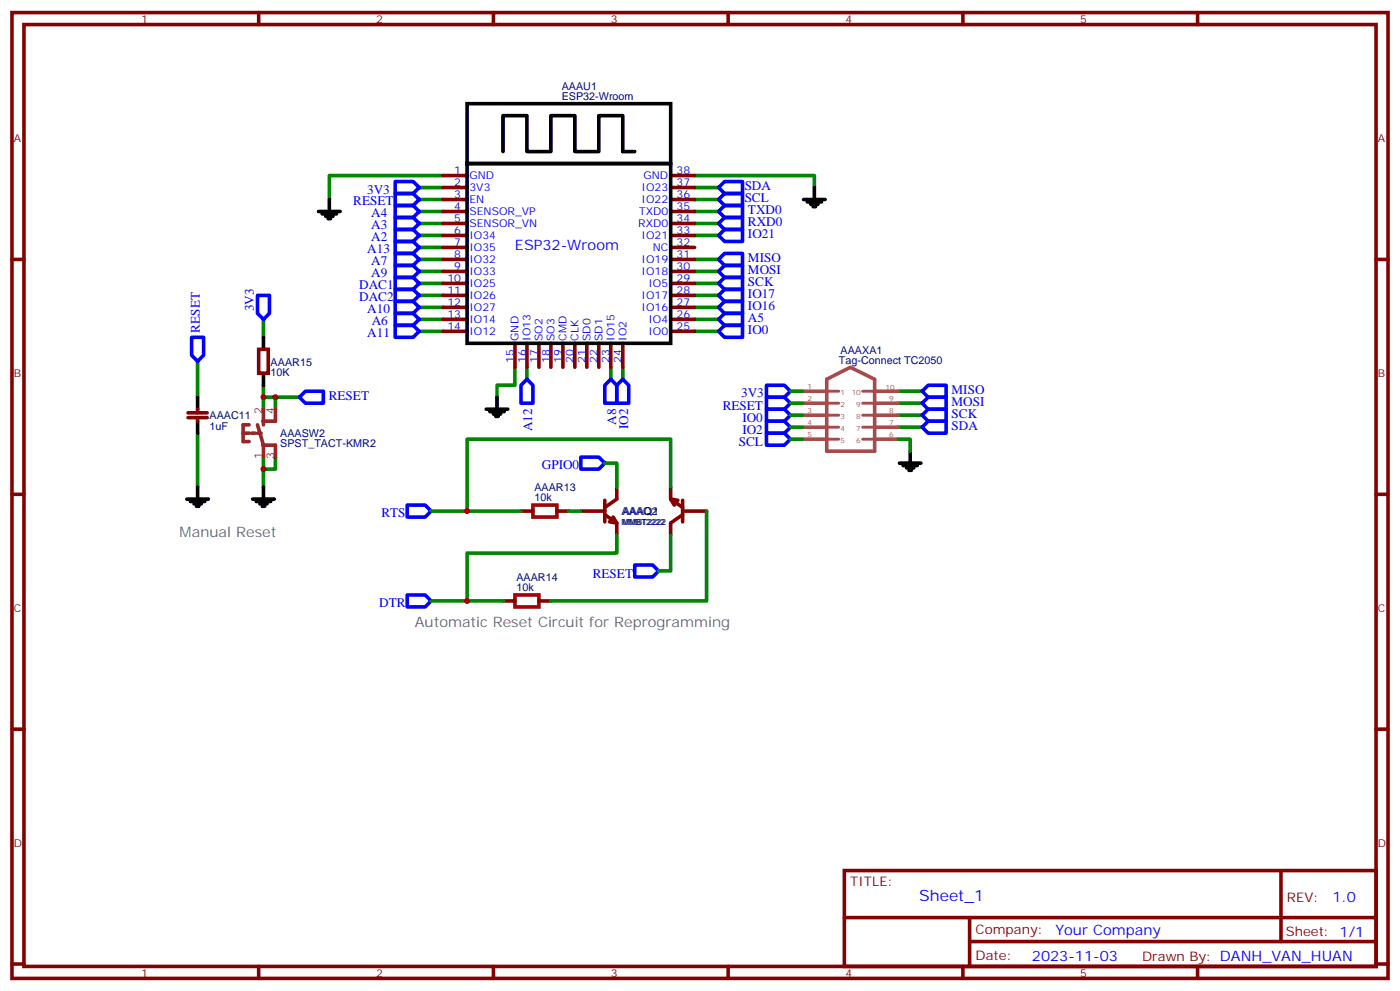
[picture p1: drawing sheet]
<svg xmlns="http://www.w3.org/2000/svg" width="412mm" height="292mm" viewBox="0 0 412 292" stroke-linecap="round" stroke-linejoin="round" font-family="sans-serif">
<g fill="none" stroke="#870000" stroke-width="1.1">
<path d="M3.5 3.7h405.4v284.3h-405.4zM7.1 7.2h398.2v277.3h-398.2zM76.2 3.7v3.5M145.3 3.7v3.5M214.5 3.7v3.5M283.6 3.7v3.5M352.8 3.7v3.5M130.5 51.7h7.1M130.5 55.2h7.1M130.5 58.7h7.1M197.6 51.7h7M197.6 55.2h7"/>
<path d="M197.6 58.7h7M3.5 76.4h3.6M130.5 76.4h7.1M130.5 62.3h7.1M130.5 65.8h7.1M130.5 69.3h7.1M130.5 72.8h7.1M130.5 79.9h7.1M197.6 76.4h7M197.6 62.3h7M197.6 65.8h7M197.6 69.3h7"/>
<path d="M197.6 72.8h7M197.6 79.9h7M405.3 76.4h3.6M130.5 83.4h7.1M130.5 87h7.1M130.5 90.5h7.1M130.5 94h7.1M130.5 97.5h7.1M197.6 83.4h7M197.6 87h7M197.6 90.5h7M197.6 94h7"/>
<path d="M197.6 97.5h7M76.2 102.8h2.8v7.1h-2.8zM151.7 101.1v7M155.2 101.1v7M158.7 101.1v7M162.3 101.1v7M165.8 101.1v7M169.3 101.1v7M172.9 101.1v7M176.4 101.1v7M179.9 101.1v7M183.4 101.1v7"/>
<path d="M55.4 122.9h5.6M55.4 121.5h5.6M58.2 120.5v1M58.2 122.9v1.1M3.5 145.5h3.6M153.5 150.5h3.5M164 150.5h3.6M171.1 150.5h7.1M178.2 151.5l3.5 2.5v3.5M178.2 147.3v6.3M181.7 143.4v3.5l-3.5 2.5M197.6 143.4v3.5l3.5 2.5"/>
<path d="M201.1 150.5h7M201.1 151.5l-3.5 2.5v3.5M201.1 147.3v6.3M405.3 145.5h3.6M148.2 176.9h3.5M158.7 176.9h3.6M3.5 214.7h3.6M405.3 214.7h3.6M248.7 256.3h156.6v28.2h-156.6zM377.3 256.3v20.9M248.7 270.1h156.5M285.6 277.2h119.6"/>
<path d="M285.6 270.1v14.2M3.5 283.8h3.6M76.2 284.5v3.5M145.3 284.5v3.5M214.5 284.5v3.5M283.6 284.5v3.5M352.8 284.5v3.5M405.3 283.8h3.6"/>
</g>
<g fill="none" stroke="#008700" stroke-width="1.1">
<path d="M123.5 58.7h7M123.5 55.2h7M130.5 51.7h-33.5v7M204.6 51.7h35.3v3.5M204.6 58.7h7.1M204.6 55.2h7.1M123.5 69.3h7M123.5 65.8h7M123.5 62.3h7M123.5 72.8h7M123.5 79.9h7M123.5 76.4h7"/>
<path d="M204.6 69.3h7.1M204.6 65.8h7.1M204.6 62.3h7.1M204.6 79.9h7.1M204.6 76.4h7.1M77.6 94v5.3M123.5 94h7M123.5 90.5h7M123.5 87h7M123.5 83.4h7M123.5 97.5h7M204.6 94h7.1"/>
<path d="M204.6 90.5h7.1M204.6 87h7.1M204.6 83.4h7.1M204.6 97.5h7.1M58.2 106.4v10.5M77.6 113.4v3.5M81.1 116.9h7.1M151.7 108.1v5.3h-5.3v3.5M155.2 108.1v3.6M179.9 108.1v3.6M183.4 108.1v3.6M232.8 118.7h3.6"/>
<path d="M232.8 115.2h3.6M264.6 118.7h7M264.6 115.2h7M58.2 127.5v15.9M77.6 134.6v3.5h3.5v-3.5M77.6 120.5v-3.6h3.5v3.6M77.6 138.1v5.3M178.2 136.3h3.5v7.1M232.8 125.8h3.6M232.8 122.2h3.6M232.8 129.3h3.6M264.6 129.3h3.5v3.5"/>
<path d="M264.6 125.8h7M264.6 122.2h7M127 150.5h26.5M167.6 150.5h3.5M181.7 157.5v5.3h-44.1v14.1h10.6M197.6 143.4v-14.1h-60v21.2M197.6 157.5v10.6h-3.6M208.1 150.5v26.4h-45.8M127 176.9h10.6"/>
</g>
<g fill="none" stroke="#00f" stroke-width="1.1">
<path d="M116.4 57h5.3l1.8 1.7-1.8 1.8h-5.3zM116.4 53.4h5.3l1.8 1.8-1.8 1.8h-5.3zM211.7 55.2l1.7-1.8h5.3v3.6h-5.3zM211.7 58.7l1.7-1.7h5.3v3.5h-5.3zM116.4 60.5h5.3l1.8 1.8-1.8 1.7h-5.3zM116.4 64h5.3l1.8 1.8-1.8 1.8h-5.3zM116.4 67.6h5.3l1.8 1.7-1.8 1.8h-5.3zM116.4 71.1h5.3l1.8 1.7-1.8 1.8h-5.3zM116.4 74.6h5.3l1.8 1.8-1.8 1.7h-5.3zM116.4 78.1h5.3l1.8 1.8-1.8 1.8h-5.3zM211.7 79.9l1.7-1.8h5.3v3.6h-5.3zM211.7 76.4l1.7-1.8h5.3v3.5h-5.3z"/>
<path d="M211.7 69.3l1.7-1.7h5.3v3.5h-5.3zM211.7 65.8l1.7-1.8h5.3v3.6h-5.3zM211.7 62.3l1.7-1.8h5.3v3.5h-5.3zM56.4 99.3h3.6v5.3l-1.8 1.8-1.8-1.8zM75.8 87h3.6v5.3l-1.8 1.7-1.8-1.7zM116.4 81.7h5.3l1.8 1.7-1.8 1.8h-5.3zM116.4 85.2h5.3l1.8 1.8-1.8 1.7h-5.3zM116.4 88.7h5.3l1.8 1.8-1.8 1.8h-5.3zM116.4 92.3h5.3l1.8 1.7-1.8 1.8h-5.3zM116.4 95.8h5.3l1.8 1.7-1.8 1.8h-5.3zM211.7 97.5l1.7-1.7h5.3v3.5h-5.3zM211.7 94l1.7-1.7h5.3v3.5h-5.3z"/>
<path d="M211.7 90.5l1.7-1.8h5.3v3.6h-5.3zM211.7 87l1.7-1.8h5.3v3.5h-5.3zM211.7 83.4l1.7-1.7h5.3v3.5h-5.3zM88.2 116.9l1.8-1.7h5.2v3.5h-5.2zM155.2 111.7l1.8 1.7v5.3h-3.5v-5.3zM179.9 111.7l1.8 1.7v5.3h-3.5v-5.3zM183.4 111.7l1.8 1.7v5.3h-3.5v-5.3zM225.8 113.4h5.3l1.7 1.8-1.7 1.7h-5.3zM225.8 116.9h5.3l1.7 1.8-1.7 1.8h-5.3zM271.6 118.7l1.8-1.8h5.3v3.6h-5.3zM271.6 115.2l1.8-1.8h5.3v3.5h-5.3zM171.1 134.6h5.3l1.8 1.7-1.8 1.8h-5.3z"/>
<path d="M225.8 127.5h5.3l1.7 1.8-1.7 1.8h-5.3zM225.8 124h5.3l1.7 1.8-1.7 1.7h-5.3zM225.8 120.5h5.3l1.7 1.7-1.7 1.8h-5.3zM271.6 125.8l1.8-1.8h5.3v3.5h-5.3zM271.6 122.2l1.8-1.7h5.3v3.5h-5.3zM119.9 148.7h5.3l1.8 1.8-1.8 1.7h-5.3zM119.9 175.2h5.3l1.8 1.7-1.8 1.8h-5.3zM187 166.3h5.3l1.7 1.8-1.7 1.8h-5.3z"/>
</g>
<g fill="none" stroke="#000" stroke-width="1.1">
<path d="M137.6 30.5h60v17.7h-60zM97 58.7v3.6M137.6 48.2h60v52.9h-60zM148.2 44.6v-10.6h7v10.6h7.1v-10.6h7v10.6h7.1v-10.6h7v10.6h3.6M236.7 58.7h6.4M237.8 59.4h4.2M239.9 55.2v3.5M93.8 62.3h6.4M94.9 63h4.2M96 63.7h2.1M96.7 64.4h.7M238.8 60.1h2.1"/>
<path d="M239.5 60.9h.7M77.6 99.3v3.5M58.2 116.9v3.6M77.6 109.9v3.5M146.4 116.9v3.6M58.2 124v3.5M143.2 120.5h6.4M144.3 121.2h4.2M145.3 121.9h2.2M146 122.6h.8M264.9 136.3h6.4M266 137.1h4.2"/>
<path d="M267.1 137.8h2.1M267.8 138.5h.7M268.1 132.8v3.5M55 146.9h6.4M56.1 147.6h4.2M57.1 148.3h2.2M57.9 149h.7M58.2 143.4v3.5M74.4 146.9h6.4M75.5 147.6h4.2M76.6 148.3h2.1M77.3 149h.7"/>
<path d="M77.6 143.4v3.5"/>
</g>
<path d="M236.4 115.2h6.9M236.4 118.7h6.9M243.5 111.7l7-3.6 7.1 3.6v21.1h-14.1zM257.6 115.2h7M257.6 118.7h7M236.4 122.2h6.9M236.4 125.8h6.9M236.4 129.3h6.9M257.6 122.2h7M257.6 125.8h7M257.6 129.3h7" fill="none" stroke="#a64a4a" stroke-width="1.1"/>
<path d="M243.5 115.2h3.6M243.5 118.7h3.6M254.1 115.2h3.5M254.1 118.7h3.5M243.5 122.2h3.6M243.5 125.8h3.6M243.5 129.3h3.6M254.1 122.2h3.5M254.1 125.8h3.5M254.1 129.3h3.5" fill="none" stroke="#a64a4a" stroke-width=".85"/>
<path d="M71.6 127.5h1.8M73.4 125.1h-1.8v4.9h1.8M74.1 127.5h1M75.8 127.5h1.1M75.8 125.1l1.8 6M77.6 120.5v4.6M77.6 131.1v3.5M77.6 131.1h3.5v3.5M81.1 120.5v3.5h-3.5" fill="none" stroke="#8c2424" stroke-width="1.1"/>
<g fill="none" stroke="#8c2424" stroke-width=".71">
<circle cx="77.6" cy="131.1" r=".35"/>
<circle cx="77.6" cy="124" r=".35"/>
</g>
<path d="M157 148.7h7v3.5h-7zM151.7 175.2h7v3.5h-7z" fill="none" stroke="#a10000" stroke-width="1.1"/>
<g fill="#870000" stroke="#870000" stroke-width="1.1">
<path d="M180.6 152.2l1.1 1.8-2.1-.4z"/>
<path d="M197.6 146.9l2.1 .4-1.1 1.4z"/>
</g>
<g fill="#c00">
<circle cx="81.1" cy="116.9" r=".88"/>
<circle cx="77.6" cy="138.1" r=".88"/>
<circle cx="77.6" cy="116.9" r=".88"/>
<circle cx="137.6" cy="150.5" r=".88"/>
<circle cx="137.6" cy="176.9" r=".88"/>
</g>
<text font-size="4.6" fill="#00f" x="270.8" y="265.3">Sheet_1</text>
<g font-size="4.2" fill="#00f">
<text x="151.7" y="73.6">ESP32-Wroom</text>
<text x="392.5" y="265.6">1.0</text>
<text x="310.9" y="275.1">Your Company</text>
<text x="304" y="282.9">2023-11-03</text>
</g>
<g font-size="4.2" fill="#666">
<text x="52.9" y="158.1">Manual Reset</text>
<text x="122.2" y="184.7">Automatic Reset Circuit for Reprogramming</text>
</g>
<g font-size="3.9" fill="#00f">
<text x="108.1" y="57">3V3</text>
<text x="219.4" y="56">SDA</text>
<text x="219.4" y="59.5">SCL</text>
<text x="104.1" y="60.3">RESET</text>
<text x="109.4" y="63.8">A4</text>
<text x="220.3" y="63">TXD0</text>
<text x="109.4" y="67.4">A3</text>
<text x="109.4" y="70.9">A2</text>
<text x="220.3" y="70.1">IO21</text>
<text x="220.3" y="66.5">RXD0</text>
<text x="108.2" y="74.4">A13</text>
<text x="109.4" y="78">A7</text>
<text x="220.3" y="77.1">MISO</text>
<text x="109.4" y="81.5">A9</text>
<text x="220.3" y="80.6">MOSI</text>
<text x="105.8" y="85.1">DAC1</text>
<text x="105.8" y="88.6">DAC2</text>
<text x="220.3" y="87.7">IO17</text>
<text x="220.3" y="84.2">SCK</text>
<text x="74.8" y="91.7" transform="rotate(-90 74.8 91.7)">3V3</text>
<text x="108.2" y="92.1">A10</text>
<text x="109.5" y="95.6">A6</text>
<text x="220.3" y="94.8">A5</text>
<text x="220.3" y="91.2">IO16</text>
<text x="58.9" y="97.9" transform="rotate(-90 58.9 97.9)">RESET</text>
<text x="108.2" y="99.1">A11</text>
<text x="220.3" y="98.3">IO0</text>
<text x="96.9" y="117.7">RESET</text>
<text x="218.3" y="117">3V3</text>
<text x="280.3" y="119.5">MOSI</text>
<text x="280.3" y="115.9">MISO</text>
<text x="181.5" y="125.1" transform="rotate(-90 181.5 125.1)">A8</text>
<text x="212.9" y="120.6">RESET</text>
<text x="218.7" y="124.1">IO0</text>
<text x="280.3" y="123">SCK</text>
<text x="156.8" y="127" transform="rotate(-90 156.8 127)">A12</text>
<text x="185" y="126.3" transform="rotate(-90 185 126.3)">IO2</text>
<text x="217.6" y="131.2">SCL</text>
<text x="218.7" y="127.7">IO2</text>
<text x="280.3" y="126.5">SDA</text>
<text x="159.6" y="138.1">GPIO0</text>
<text x="112.4" y="152.2">RTS</text>
<text x="174.6" y="170">RESET</text>
<text x="111.7" y="178.7">DTR</text>
</g>
<g font-size="3.9" fill="#800">
<text x="250.5" y="260.9">TITLE:</text>
<text x="379.1" y="265.6">REV:</text>
<text x="287.4" y="275.1">Company:</text>
<text x="378.7" y="275.7">Sheet: 1/1</text>
<text x="287.4" y="282.8">Date:</text>
<text x="336.4" y="282.8">Draw</text>
<text x="346.6" y="282.8">n By: DANH_VAN_HUAN</text>
</g>
<g font-size="3.2" fill="#800">
<text x="41.6" y="6.7">1</text>
<text x="110.8" y="6.7">2</text>
<text x="179.9" y="6.7">3</text>
<text x="249.1" y="6.7">4</text>
<text x="318.2" y="6.7">5</text>
<text x="4.1" y="41.8">A</text>
<text x="405.9" y="41.8">A</text>
<text x="4.1" y="110.9">B</text>
<text x="405.9" y="110.9">B</text>
<text x="4.1" y="180.1">C</text>
<text x="405.9" y="180.1">C</text>
<text x="4.1" y="249.2">D</text>
<text x="405.9" y="249.2">D</text>
<text x="41.6" y="287.5">1</text>
<text x="110.8" y="287.5">2</text>
<text x="179.9" y="287.5">3</text>
<text x="249.1" y="287.5">4</text>
<text x="318.2" y="287.5">5</text>
</g>
<g font-size="3.2" fill="#000080">
<text x="165.5" y="29.5">ESP32-Wroom</text>
<text x="165.5" y="26.5">AAAU1</text>
<text x="79.7" y="107.6">AAAR15</text>
<text x="247.1" y="107.1">Tag-Connect TC2050</text>
<text x="247.6" y="104.1">AAAXA1</text>
<text x="79.7" y="110.6">10K</text>
<text x="61.7" y="123.5">AAAC11</text>
<text x="61.7" y="126.4">1uF</text>
<text x="82.5" y="131.6">SPST_TACT-KMR2</text>
<text x="82.5" y="128.6">AAASW2</text>
<text x="157.4" y="147.6">10k</text>
<text x="157.4" y="144.7">AAAR13</text>
<text x="183.1" y="151.7">AAAQ2</text>
<text x="183.4" y="151.7">AAAQ1</text>
<text x="152.1" y="171.1">AAAR14</text>
<text x="152.1" y="174.1">10k</text>
</g>
<g font-size="3.2" fill="#00f">
<text x="133.8" y="51.3">1</text>
<text x="138.3" y="52.7">GND</text>
<text x="189.6" y="52.7">GND</text>
<text x="199.3" y="51.3">38</text>
<text x="133.8" y="54.9">2</text>
<text x="133.8" y="58.4">3</text>
<text x="138.3" y="56.3">3V3</text>
<text x="138.3" y="59.8">EN</text>
<text x="189" y="59.8">IO22</text>
<text x="189" y="56.3">IO23</text>
<text x="199.3" y="58.4">36</text>
<text x="199.3" y="54.9">37</text>
<text x="133.8" y="61.9">4</text>
<text x="133.8" y="65.4">5</text>
<text x="138.3" y="63.3">SENSOR_VP</text>
<text x="188.3" y="63.3">TXD0</text>
<text x="199.3" y="65.4">34</text>
<text x="199.3" y="61.9">35</text>
<text x="133.8" y="69">6</text>
<text x="138.3" y="66.9">SENSOR_VN</text>
<text x="138.3" y="70.4">IO34</text>
<text x="188" y="66.9">RXD0</text>
<text x="189" y="70.4">IO21</text>
<text x="199.3" y="69">33</text>
<text x="133.8" y="72.5">7</text>
<text x="133.8" y="76">8</text>
<text x="138.3" y="73.9">IO35</text>
<text x="138.3" y="77.4">IO32</text>
<text x="189" y="77.4">IO19</text>
<text x="192.3" y="73.9">NC</text>
<text x="199.3" y="76">31</text>
<text x="199.3" y="72.5">32</text>
<text x="131.8" y="83.1">10</text>
<text x="133.8" y="79.6">9</text>
<text x="138.3" y="81">IO33</text>
<text x="189" y="81">IO18</text>
<text x="199.3" y="83.1">29</text>
<text x="199.3" y="79.6">30</text>
<text x="131.8" y="86.6">11</text>
<text x="138.3" y="84.5">IO25</text>
<text x="138.3" y="88">IO26</text>
<text x="189" y="88">IO17</text>
<text x="191" y="84.5">IO5</text>
<text x="199.3" y="86.6">28</text>
<text x="131.8" y="90.1">12</text>
<text x="131.8" y="93.7">13</text>
<text x="138.3" y="91.5">IO27</text>
<text x="138.3" y="95.1">IO14</text>
<text x="189" y="91.5">IO16</text>
<text x="191" y="95.1">IO4</text>
<text x="199.3" y="93.7">26</text>
<text x="199.3" y="90.1">27</text>
<text x="131.8" y="97.2">14</text>
<text x="138.3" y="98.6">IO12</text>
<text x="152.8" y="100.4" transform="rotate(-90 152.8 100.4)">GND</text>
<text x="156.3" y="100.4" transform="rotate(-90 156.3 100.4)">IO13</text>
<text x="159.8" y="100.4" transform="rotate(-90 159.8 100.4)">SO2</text>
<text x="163.3" y="100.4" transform="rotate(-90 163.3 100.4)">SO3</text>
<text x="166.9" y="100.4" transform="rotate(-90 166.9 100.4)">CMD</text>
<text x="170.4" y="100.4" transform="rotate(-90 170.4 100.4)">CLK</text>
<text x="173.9" y="100.4" transform="rotate(-90 173.9 100.4)">SD0</text>
<text x="177.4" y="100.4" transform="rotate(-90 177.4 100.4)">SD1</text>
<text x="181" y="100.4" transform="rotate(-90 181 100.4)">IO15</text>
<text x="184.5" y="100.4" transform="rotate(-90 184.5 100.4)">IO2</text>
<text x="191" y="98.6">IO0</text>
<text x="199.3" y="97.2">25</text>
<text x="151.3" y="106.9" transform="rotate(-90 151.3 106.9)">15</text>
<text x="154.9" y="106.9" transform="rotate(-90 154.9 106.9)">16</text>
<text x="158.4" y="106.9" transform="rotate(-90 158.4 106.9)">17</text>
<text x="161.9" y="106.9" transform="rotate(-90 161.9 106.9)">18</text>
<text x="165.5" y="106.9" transform="rotate(-90 165.5 106.9)">19</text>
<text x="169" y="106.9" transform="rotate(-90 169 106.9)">20</text>
<text x="172.5" y="106.9" transform="rotate(-90 172.5 106.9)">21</text>
<text x="176" y="106.9" transform="rotate(-90 176 106.9)">22</text>
<text x="179.6" y="106.9" transform="rotate(-90 179.6 106.9)">23</text>
<text x="183.1" y="106.9" transform="rotate(-90 183.1 106.9)">24</text>
</g>
<g font-size="3.2" fill="#8d2323">
<text x="77.3" y="121.9" transform="rotate(-90 77.3 121.9)">2</text>
<text x="80.8" y="121.9" transform="rotate(-90 80.8 121.9)">4</text>
<text x="77.3" y="135.2" transform="rotate(-90 77.3 135.2)">1</text>
<text x="80.8" y="135.2" transform="rotate(-90 80.8 135.2)">3</text>
</g>
<text font-size="2.5" fill="#000080" x="183.1" y="154.7">MMBT2222</text>
<g font-size="2.1" fill="#a54b4b">
<text x="237.9" y="114.5">1</text>
<text x="237.9" y="118">2</text>
<text x="247.6" y="116.2">1</text>
<text x="247.6" y="119.8">2</text>
<text x="250.9" y="116.2">10</text>
<text x="252.2" y="119.8">9</text>
<text x="260.9" y="114.8">10</text>
<text x="261.9" y="118">9</text>
<text x="237.9" y="121.5">3</text>
<text x="237.9" y="125.1">4</text>
<text x="247.6" y="123.3">3</text>
<text x="252.2" y="123.3">8</text>
<text x="261.9" y="125.1">7</text>
<text x="261.9" y="121.5">8</text>
<text x="237.9" y="128.6">5</text>
<text x="247.6" y="126.8">4</text>
<text x="247.6" y="130.3">5</text>
<text x="252.2" y="130.3">6</text>
<text x="252.2" y="126.8">7</text>
<text x="261.9" y="128.6">6</text>
</g>
</svg>
